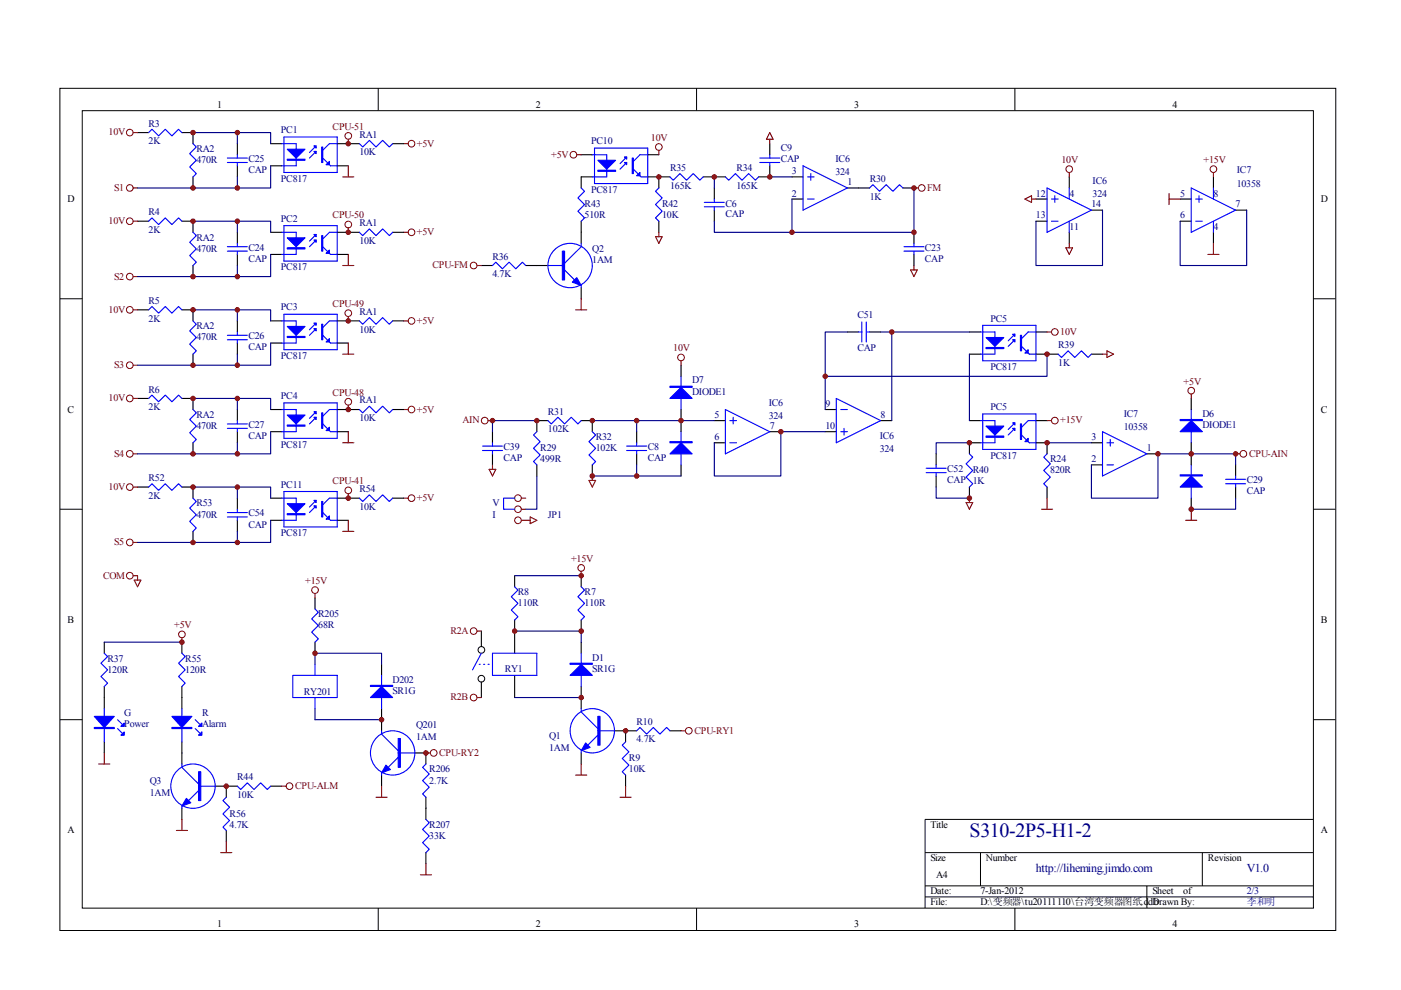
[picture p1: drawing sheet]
<svg xmlns="http://www.w3.org/2000/svg" width="297mm" height="210mm" viewBox="0 0 297 210" stroke-linecap="round" stroke-linejoin="round" font-family="sans-serif">
<g fill="none" stroke="#000" stroke-width=".21">
<path d="M12.7 18.7h270.5v178.6h-270.5zM80.2 18.7v4.7M147.7 18.7v4.7M215.2 18.7v4.7M17.4 23.5h261.1v169h-261.1zM12.7 63.3h4.7M278.4 63.3h4.7M12.7 108h4.7M278.4 108h4.7M12.7 152.6h4.7M278.4 152.6h4.7M278.4 173.7h-82.3v18.8"/>
<path d="M80.2 192.5v4.7M147.7 192.5v4.7M196.1 180.8h82.3M196.1 187.8h82.3M196.1 190.2h82.3M207.9 180.8v7M215.2 192.5v4.7M243.2 187.8v4.7M254.9 180.8v7"/>
<circle cx="102.1" cy="137.8" r=".71"/>
<circle cx="102.1" cy="143.9" r=".71"/>
</g>
<g fill="none" stroke="#000" stroke-width=".23">
<path d="M29.2 28.1h2.3M38.6 28.1h2.3v2.4M40.9 37.5v2.4M50.3 30.5v2.3M50.3 35.2v2.3M57.4 30.5h2.3M57.4 35.2h2.3M71.5 30.5h4.7M71.5 35.2h2.3M83.2 30.5h2.4M123.2 32.8h2.4M125.6 37.5h-2.4v2.4"/>
<path d="M137.3 37.5h4.7M137.3 32.8h2.4M139.7 37.5v2.4M149.1 37.5h4.7M151.4 39.9v2.3M163.2 35.2v2.3h-2.3M163.2 30.5v2.3M167.9 37.5h2.4M179.7 39.9h4.7M191.4 39.9h2.4M226.7 37.5v2.4M257.3 37.5v2.4"/>
<path d="M29.2 46.9h2.3M38.6 46.9h2.3v2.4M40.9 56.3v2.3M50.3 49.3v2.3M50.3 53.9v2.4M57.4 49.3h2.3M57.4 53.9h2.3M71.5 49.3h4.7M71.5 53.9h2.3M83.2 49.3h2.4M102.1 56.3h2.3M111.5 56.3h4.7"/>
<path d="M123.2 46.9v4.7M139.7 46.9v2.4M151.4 44.6v2.3M167.9 42.2h2.4M193.8 49.3v2.3M193.8 53.9v2.4M219.6 46.9h2.4M219.6 42.2h2.4M226.7 49.3v2.3M231.4 44.6h2.4M250.2 46.9h2.4M250.2 42.2h2.4"/>
<path d="M257.3 49.3v2.3M262 44.6h2.3M29.2 65.7h2.3M38.6 65.7h2.3v2.3M40.9 75.1v2.3M50.3 68v2.4M50.3 72.7v2.4M57.4 68h2.3M57.4 72.7h2.3M71.5 68h4.7M71.5 72.7h2.3M83.2 68h2.4"/>
<path d="M123.2 61v2.3M144.4 77.4v2.4M179.7 70.4h2.3M184.4 70.4h2.3M205.5 70.4h2.4M205.5 75.1h2.4M219.6 70.4h2.4M219.6 75.1h4.7M231.4 75.1h2.4M29.2 84.5h2.3M38.6 84.5h2.3v2.3M40.9 93.9v2.3"/>
<path d="M50.3 86.8v2.4M50.3 91.5v2.4M57.4 86.8h2.3M57.4 91.5h2.3M71.5 86.8h4.7M71.5 91.5h2.3M83.2 86.8h2.4M104.4 91.5v2.4M104.4 96.2v2.4M113.8 98.6v2.3M116.2 89.2h-2.4v2.3M123.2 89.2h2.4v2.3"/>
<path d="M125.6 98.6v2.3M135 91.5v2.4M135 96.2v2.4M144.4 86.8v4.7M144.4 98.6v2.3M151.4 93.9h2.4M151.4 89.2h2.4M163.2 91.5h2.4M175 86.8h2.3M175 91.5h2.3M186.7 89.2h2.4M198.5 96.2v2.4"/>
<path d="M205.5 89.2h2.4M207.9 93.9h-2.4v2.3M219.6 93.9h2.4v2.3M219.6 89.2h2.4M231.4 93.9h2.4M231.4 98.6h2.4M243.2 96.2h2.3M252.6 84.5v2.3M252.6 93.9v4.7M262 98.6v2.3M29.2 103.3h2.3M38.6 103.3h2.3v2.3"/>
<path d="M40.9 112.7v2.3M50.3 105.6v2.4M50.3 110.3v2.4M57.4 105.6h2.3M57.4 110.3h2.3M71.5 105.6h4.7M71.5 110.3h2.3M83.2 105.6h2.4M198.5 100.9v2.4M205.5 103.3v2.3M222 103.3v2.3M252.6 105.6v2.4"/>
<path d="M262 103.3v2.3M22.1 136.2v2.3M38.6 136.2v2.3M66.8 126.8v2.3M66.8 136.2v2.3M102.1 133.8v3.3M109.1 122.1v2.3M109.1 131.5v7M123.2 122.1v2.3M123.2 131.5v2.3M123.2 136.2v2.3M22.1 145.5v4.7"/>
<path d="M22.1 157.3v2.3M38.6 145.5v4.7M38.6 157.3v4.7M80.9 140.9v2.3M80.9 150.2v4.7M88 159.6h2.3v2.4M102.1 144.6v3.3M109.1 143.2v4.7M123.2 145.5v4.7M123.2 159.6v2.4M130.3 154.9h4.7M132.6 154.9v2.4"/>
<path d="M142 154.9h2.4M38.6 171.4v2.3M45.6 166.7h4.7M48 166.7v2.3M48 176.1v2.3M57.4 166.7h2.3M80.9 164.3v2.4M90.3 169v4.7M132.6 164.3v2.4M90.3 180.8v2.3"/>
</g>
<g fill="none" stroke="#00f" stroke-width=".23">
<path d="M31.5 28.1l.7-.7 1.4 1.4 1.4-1.4 1.4 1.4 1.5-1.4 .7 .7M40.9 30.5l.7 .7-1.4 1.4 1.4 1.4-1.4 1.4 1.4 1.4-.7 .7M48.2 33.5h4.2M48.2 34.5h4.2M50.3 32.8v.7M50.3 34.5v.7M59.7 30.5h3.1v4.7h-3.1M60.2 29h11.3v7.6h-11.3zM67 32.1l-1.4 1.4M67 30.9l-1.4 1.4M68.4 33.5l1.7 1.7h1.4M71.5 30.5h-1.7l-1.4 1.4"/>
<path d="M76.2 30.5l.7 .7 1.4-1.4 1.4 1.4 1.4-1.4 1.4 1.4 .7-.7M123.2 39.9l.7 .7-1.4 1.4 1.4 1.4-1.4 1.4 1.4 1.4-.7 .7M125.6 32.8h3v4.7h-3M126 31.4h11.3v7.5h-11.3zM132.9 34.5l-1.4 1.4M132.9 33.3l-1.4 1.4M134.3 35.9l1.6 1.6h1.4M137.3 32.8h-1.6l-1.4 1.4M139.7 39.9l-.7 .7 1.4 1.4-1.4 1.4 1.4 1.4-1.4 1.4 .7 .7M142 37.5l.7 .7 1.5-1.4 1.4 1.4 1.4-1.4 1.4 1.4 .7-.7M153.8 37.5l.7 .7 1.4-1.4 1.4 1.4 1.4-1.4 1.4 1.4 .8-.7M161.1 33.5h4.2"/>
<path d="M161.1 34.5h4.2M163.2 32.8v.7M163.2 34.5v.7M170.3 35.2l9.4 4.7-9.4 4.7zM171.2 37.5h1.4M171.9 36.8v1.4M184.4 39.9l.7-.7 1.4 1.4 1.4-1.4 1.4 1.4 1.4-1.4 .7 .7M222 39.9l9.4 4.7-9.4 4.7zM226.7 39.9v2.3M252.6 39.9l9.4 4.7-9.4 4.7zM257.3 39.9v2.3M31.5 46.9l.7-.7 1.4 1.4 1.4-1.4 1.4 1.4 1.5-1.4 .7 .7"/>
<path d="M40.9 49.3l.7 .7-1.4 1.4 1.4 1.4-1.4 1.4 1.4 1.4-.7 .7M48.2 52.3h4.2M48.2 53.2h4.2M50.3 51.6v.7M50.3 53.2v.7M59.7 49.3h3.1v4.6h-3.1M60.2 47.8h11.3v7.6h-11.3zM67 50.9l-1.4 1.4M67 49.7l-1.4 1.4M68.4 52.3l1.7 1.6h1.4M71.5 49.3h-1.7l-1.4 1.4M76.2 49.3l.7 .7 1.4-1.5 1.4 1.5 1.4-1.5 1.4 1.5 .7-.7"/>
<path d="M104.4 56.3l.7-.7 1.4 1.4 1.4-1.4 1.5 1.4 1.4-1.4 .7 .7M116.2 56.3h3.5M119.7 57.2l2.1 2.1M123.2 51.6v.7l-3.5 3.5M149.3 42.9h4.3M149.3 43.9h4.3M151.4 42.2v.7M151.4 43.9v.7M171.2 42.2h1.4M191.7 52.3h4.2M191.7 53.2h4.2M193.8 51.6v.7"/>
<path d="M193.8 53.2v.7M222.9 42.2h1.4M222.9 46.9h1.4M223.6 41.5v1.4M226.7 46.9v2.4M253.5 42.2h1.4M253.5 46.9h1.4M254.2 41.5v1.4M257.3 46.9v2.4M31.5 65.7l.7-.7 1.4 1.4 1.4-1.4 1.4 1.4 1.5-1.4 .7 .7M40.9 68l.7 .7-1.4 1.5 1.4 1.4-1.4 1.4 1.4 1.4-.7 .7M48.2 71.1h4.2"/>
<path d="M48.2 72h4.2M50.3 70.4v.7M50.3 72v.7M59.7 68h3.1v4.7h-3.1M60.2 66.6h11.3v7.5h-11.3zM67 69.7l-1.4 1.4M67 68.5l-1.4 1.4M68.4 71.1l1.7 1.6h1.4M71.5 68h-1.7l-1.4 1.5M76.2 68l.7 .7 1.4-1.4 1.4 1.4 1.4-1.4 1.4 1.4 .7-.7M123.2 60.5v.5M144.4 79.8v7"/>
<path d="M182 70.4h.7M182.7 68.3v4.2M183.7 70.4h.7M183.7 68.3v4.2M207.9 70.4h3v4.7h-3M208.4 69h11.2v7.5h-11.2zM215.2 72l-1.4 1.4M215.2 70.9l-1.4 1.4M216.6 73.4l1.6 1.7h1.4M219.6 70.4h-1.6l-1.4 1.4M224.3 75.1l.8 .7 1.4-1.4 1.4 1.4 1.4-1.4 1.4 1.4 .7-.7M31.5 84.5l.7-.7 1.4 1.4 1.4-1.4 1.4 1.4 1.5-1.4 .7 .7"/>
<path d="M40.9 86.8l.7 .7-1.4 1.4 1.4 1.5-1.4 1.4 1.4 1.4-.7 .7M48.2 89.9h4.2M48.2 90.8h4.2M50.3 89.2v.7M50.3 90.8v.7M59.7 86.8h3.1v4.7h-3.1M60.2 85.4h11.3v7.5h-11.3zM67 88.5l-1.4 1.4M67 87.3l-1.4 1.4M68.4 89.9l1.7 1.6h1.4M71.5 86.8h-1.7l-1.4 1.4M76.2 86.8l.7 .7 1.4-1.4 1.4 1.4 1.4-1.4 1.4 1.4 .7-.7"/>
<path d="M102.3 94.6h4.2M102.3 95.5h4.2M104.4 93.9v.7M104.4 95.5v.7M113.8 91.5l-.7 .7 1.4 1.4-1.4 1.5 1.4 1.4-1.4 1.4 .7 .7M116.2 89.2l.7 .7 1.4-1.4 1.4 1.4 1.4-1.4 1.4 1.4 .7-.7M125.6 91.5l.7 .7-1.4 1.4 1.4 1.5-1.4 1.4 1.4 1.4-.7 .7M132.9 94.6h4.2M132.9 95.5h4.2M135 93.9v.7M135 95.5v.7M144.4 91.5v7.1"/>
<path d="M153.8 86.8l9.4 4.7-9.4 4.7zM154.7 93.9h1.5M154.7 89.2h1.5M155.4 88.5v1.4M177.3 84.5l9.4 4.7-9.4 4.7zM178.3 91.5h1.4M178.3 86.8h1.4M179 90.8v1.4M196.4 99.3h4.2M198.5 98.6v.7M205.5 96.2l.7 .7-1.4 1.4 1.4 1.4-1.4 1.5 1.4 1.4-.7 .7M207.9 89.2h3v4.7h-3"/>
<path d="M208.4 87.8h11.2v7.5h-11.2zM215.2 90.8l-1.4 1.4M215.2 89.6l-1.4 1.5M216.6 92.2l1.6 1.7h1.4M219.6 89.2h-1.6l-1.4 1.4M222 96.2l-.7 .7 1.4 1.4-1.4 1.4 1.4 1.5-1.4 1.4 .7 .7M233.8 91.5l9.4 4.7-9.4 4.7zM234.7 93.9h1.4M234.7 98.6h1.4M235.4 93.2v1.4M252.6 86.8v7.1M252.6 98.6v7"/>
<path d="M31.5 103.3l.7-.7 1.4 1.4 1.4-1.4 1.4 1.4 1.5-1.4 .7 .7M40.9 105.6l.7 .7-1.4 1.4 1.4 1.4-1.4 1.5 1.4 1.4-.7 .7M48.2 108.7h4.2M48.2 109.6h4.2M50.3 108v.7M50.3 109.6v.7M59.7 105.6h3.1v4.7h-3.1M60.2 104.2h11.3v7.5h-11.3zM67 107.3l-1.4 1.4M67 106.1l-1.4 1.4M68.4 108.7l1.7 1.6h1.4M71.5 105.6h-1.7l-1.4 1.4"/>
<path d="M76.2 105.6l.7 .7 1.4-1.4 1.4 1.4 1.4-1.4 1.4 1.4 .7-.7M109.1 105.6h-2.3v2.4h2.3M196.4 100.2h4.2M198.5 100.2v.7M259.9 101.6h4.2M259.9 102.6h4.2M262 100.9v.7M262 102.6v.7M22.1 138.5l.7 .7-1.4 1.4 1.4 1.4-1.4 1.4 1.4 1.4-.7 .7M38.6 138.5l.7 .7-1.4 1.4 1.4 1.4-1.4 1.4 1.4 1.4-.7 .7M66.8 129.1l.7 .7-1.4 1.4 1.4 1.4-1.4 1.4 1.4 1.4-.7 .8M102.1 138.5l-1.9 3.5"/>
<path d="M104.4 138.5h9.4v4.7h-9.4zM109.1 124.4l.7 .7-1.4 1.4 1.4 1.4-1.4 1.4 1.4 1.5-.7 .7M123.2 124.4l.7 .7-1.4 1.4 1.4 1.4-1.4 1.4 1.4 1.5-.7 .7M123.2 138.5v7M22.1 150.2v7.1M24.9 154.5l1 .9M24.9 152.6l1 .9M38.6 150.2v7.1M41.4 154.5l.9 .9M41.4 152.6l.9 .9M62.1 143.2h9.4v4.7h-9.4zM66.8 140.9v2.3"/>
<path d="M66.8 147.9v2.3M80.9 154.9v.7l3.5 3.6M80.9 143.2v7M84.4 159.6h3.6M101.6 140.9h.2M102.5 140.9h.3M103.5 140.9h.2M123.2 150.2v.7l3.6 3.6M123.2 159.2v.4M126.8 155.9l-2.2 2.1M126.8 154.9h3.5M132.6 157.3l-.7 .7 1.4 1.4-1.4 1.4 1.4 1.4-1.4 1.4 .7 .7"/>
<path d="M135 154.9l.7-.7 1.4 1.4 1.4-1.4 1.4 1.4 1.4-1.4 .7 .7M38.6 162v.7l3.5 3.5M38.6 170.9v.5M42.1 167.6l-2.1 2.1M42.1 166.7h3.5M48 169l-.7 .7 1.4 1.4-1.4 1.5 1.4 1.4-1.4 1.4 .7 .7M50.3 166.7l.7 .7 1.4-1.4 1.5 1.4 1.4-1.4 1.4 1.4 .7-.7M80.9 163.9v.4M84.4 160.6l-2.1 2.1M90.3 173.7l.7 .7-1.4 1.4 1.4 1.5-1.4 1.4 1.4 1.4-.7 .7M90.3 162l-.7 .7 1.4 1.4-1.4 1.4 1.4 1.4-1.4 1.4 .7 .7"/>
<circle cx="120.9" cy="56.3" r="4.7"/>
<circle cx="83.3" cy="159.6" r="4.7"/>
<circle cx="125.6" cy="154.9" r="4.7"/>
<circle cx="40.9" cy="166.7" r="4.7"/>
</g>
<g fill="#00f" stroke="#00f" stroke-width=".23">
<path d="M60.9 31.6h3.8l-1.9 1.9z"/>
<path d="M66.6 30.9h.4v.5z"/>
<path d="M66.6 32.1h.4v.5z"/>
<path d="M69.1 34.9l.7-.7v.7z"/>
<path d="M60.9 50.4h3.8l-1.9 1.9z"/>
<path d="M66.6 49.7h.4v.5z"/>
<path d="M66.6 50.9h.4v.5z"/>
<path d="M69.8 53v.7h-.7z"/>
<path d="M60.9 69.2h3.8l-1.9 1.9z"/>
<path d="M66.6 68.5h.4v.5z"/>
<path d="M66.6 69.7h.4v.5z"/>
<path d="M69.1 72.5l.7-.7v.7z"/>
<path d="M60.9 88h3.8l-1.9 1.9z"/>
<path d="M66.6 87.3h.4v.5z"/>
<path d="M66.6 88.5h.4v.4z"/>
<path d="M69.8 90.6v.7h-.7z"/>
<path d="M60.9 106.8h3.8l-1.9 1.9z"/>
<path d="M66.6 106.1h.4v.5z"/>
<path d="M66.6 107.3h.4v.4z"/>
<path d="M69.8 109.4v.7h-.7z"/>
<path d="M126.8 34h3.7l-1.9 1.9z"/>
<path d="M132.4 33.3h.5v.4z"/>
<path d="M132.4 34.5h.5v.4z"/>
<path d="M135.7 36.6v.7h-.7z"/>
<path d="M121.3 59.8l1-.9 .9 1.6z"/>
<path d="M142 96.2l2.4-2.3 2.3 2.3z"/>
<path d="M142 84.5l2.4-2.4 2.3 2.4z"/>
<path d="M250.2 103.3l2.4-2.4 2.3 2.4z"/>
<path d="M252.6 89.2l2.3 2.3h-4.7z"/>
<path d="M209.1 71.6h3.7l-1.9 1.8z"/>
<path d="M214.7 70.9h.5v.4z"/>
<path d="M214.7 72h.5v.5z"/>
<path d="M218 74.1v.8h-.7z"/>
<path d="M209.1 90.4h3.7l-1.9 1.8z"/>
<path d="M214.7 89.6h.5v.5z"/>
<path d="M214.7 90.8h.5v.5z"/>
<path d="M218 92.9v.7h-.7z"/>
<path d="M20 151.9h4.2l-2.1 2.3z"/>
<path d="M25.6 155.9l.7-.7v.7z"/>
<path d="M25.6 154l.7-.7v.7z"/>
<path d="M36.4 151.9h4.3l-2.1 2.3z"/>
<path d="M42.8 155.2v.7h-.7z"/>
<path d="M42.1 154l.7-.7v.7z"/>
<path d="M39.5 169.3l.9 .9-1.8 .7z"/>
<path d="M120.9 143.2l2.3-2.3 2.4 2.3z"/>
<path d="M124.2 157.5l.9 1-1.9 .7z"/>
<path d="M78.5 147.9l2.4-2.4 2.3 2.4z"/>
<path d="M81.8 162.2l1 1-1.9 .7z"/>
<path d="M60.9 33.7h3.8v.3h-3.8z" fill-rule="evenodd"/>
<path d="M68.2 31.2h.2v3.3h-.2z" fill-rule="evenodd"/>
<path d="M60.9 52.5h3.8v.3h-3.8z" fill-rule="evenodd"/>
<path d="M68.2 50h.2v3.2h-.2z" fill-rule="evenodd"/>
<path d="M60.9 71.3h3.8v.3h-3.8z" fill-rule="evenodd"/>
<path d="M68.2 68.7h.2v3.3h-.2z" fill-rule="evenodd"/>
<path d="M60.9 90.1h3.8v.3h-3.8z" fill-rule="evenodd"/>
<path d="M68.2 87.5h.2v3.3h-.2z" fill-rule="evenodd"/>
<path d="M60.9 108.9h3.8v.2h-3.8z" fill-rule="evenodd"/>
<path d="M68.2 106.3h.2v3.3h-.2z" fill-rule="evenodd"/>
<path d="M126.8 36.1h3.7v.2h-3.7z" fill-rule="evenodd"/>
<path d="M134 33.5h.3v3.3h-.3z" fill-rule="evenodd"/>
<path d="M119.2 53.2h.5v6.1h-.5z" fill-rule="evenodd"/>
<path d="M142 93.6h4.7v.3h-4.7z" fill-rule="evenodd"/>
<path d="M142 81.9h4.7v.2h-4.7z" fill-rule="evenodd"/>
<path d="M250.2 100.7h4.7v.2h-4.7z" fill-rule="evenodd"/>
<path d="M250.2 88.9h4.7v.3h-4.7z" fill-rule="evenodd"/>
<path d="M209.1 73.7h3.7v.2h-3.7z" fill-rule="evenodd"/>
<path d="M216.3 71.1h.3v3.3h-.3z" fill-rule="evenodd"/>
<path d="M209.1 92.5h3.7v.2h-3.7z" fill-rule="evenodd"/>
<path d="M216.3 89.9h.3v3.3h-.3z" fill-rule="evenodd"/>
<path d="M20 154.2h4.2v.3h-4.2z" fill-rule="evenodd"/>
<path d="M36.4 154.2h4.3v.3h-4.3z" fill-rule="evenodd"/>
<path d="M42.1 163.6h.5v6.1h-.5z" fill-rule="evenodd"/>
<path d="M120.9 140.6h4.7v.3h-4.7z" fill-rule="evenodd"/>
<path d="M126.8 151.9h.4v6.1h-.4z" fill-rule="evenodd"/>
<path d="M78.5 145.3h4.7v.2h-4.7z" fill-rule="evenodd"/>
<path d="M84.4 156.6h.5v6.1h-.5z" fill-rule="evenodd"/>
</g>
<g fill="none" stroke="#800000" stroke-width=".21">
<circle cx="27.5" cy="39.9" r=".71"/>
<circle cx="27.5" cy="28.1" r=".71"/>
<circle cx="73.8" cy="28.8" r=".71"/>
<circle cx="87.2" cy="30.5" r=".71"/>
<circle cx="121.6" cy="32.8" r=".71"/>
<circle cx="139.7" cy="31.2" r=".71"/>
<circle cx="195.4" cy="39.9" r=".7"/>
<circle cx="226.7" cy="35.9" r=".71"/>
<circle cx="257.3" cy="35.9" r=".71"/>
<circle cx="27.5" cy="46.9" r=".71"/>
<circle cx="27.5" cy="58.6" r=".71"/>
<circle cx="73.8" cy="47.6" r=".71"/>
<circle cx="87.2" cy="49.2" r=".71"/>
<circle cx="100.4" cy="56.3" r=".71"/>
<circle cx="27.5" cy="65.7" r=".71"/>
<circle cx="27.5" cy="77.4" r=".71"/>
<circle cx="73.8" cy="66.4" r=".71"/>
<circle cx="87.2" cy="68" r=".71"/>
<circle cx="144.4" cy="75.8" r=".71"/>
<circle cx="223.6" cy="70.4" r=".7"/>
<circle cx="27.5" cy="96.2" r=".71"/>
<circle cx="27.5" cy="84.5" r=".71"/>
<circle cx="73.8" cy="85.2" r=".71"/>
<circle cx="87.2" cy="86.8" r=".71"/>
<circle cx="102.8" cy="89.2" r=".71"/>
<circle cx="223.6" cy="89.2" r=".7"/>
<circle cx="252.6" cy="82.8" r=".71"/>
<circle cx="263.6" cy="96.2" r=".71"/>
<circle cx="27.5" cy="115" r=".71"/>
<circle cx="27.5" cy="103.3" r=".71"/>
<circle cx="73.8" cy="104" r=".71"/>
<circle cx="87.2" cy="105.6" r=".71"/>
<circle cx="109.8" cy="110.3" r=".71"/>
<circle cx="109.8" cy="105.6" r=".71"/>
<circle cx="109.8" cy="108" r=".71"/>
<circle cx="27.5" cy="122.1" r=".71"/>
<circle cx="38.6" cy="134.5" r=".71"/>
<circle cx="66.8" cy="125.1" r=".71"/>
<circle cx="100.4" cy="133.8" r=".71"/>
<circle cx="123.2" cy="120.4" r=".7"/>
<circle cx="92" cy="159.6" r=".71"/>
<circle cx="100.4" cy="147.9" r=".71"/>
<circle cx="146" cy="154.9" r=".71"/>
<circle cx="61.4" cy="166.7" r=".7"/>
</g>
<g fill="none" stroke="#800000" stroke-width=".23">
<path d="M28.2 28.1h1M28.2 39.9h1M72.7 37.5h2.3M73.8 29.5v1M73.8 35.2v2.3M85.6 30.5h.9M122.3 32.8h.9M139.7 31.9v.9M163.2 28.1l.7 1.4h-1.4zM163.2 29.5v1M193.8 39.9h.9M226.7 36.6v.9"/>
<path d="M257.3 36.6v.9M28.2 46.9h1M28.2 58.6h1M72.7 56.3h2.3M73.8 48.3v1M73.8 53.9v2.4M85.6 49.3h.9M101.1 56.3h1M139 50.2h1.4l-.7 1.4zM139.7 49.3v.9M193.1 57.2h1.4l-.7 1.4zM193.8 56.3v.9"/>
<path d="M217.3 42.2l1.4-.7v1.4zM218.7 42.2h.9M226 52.5h1.4l-.7 1.4zM226.7 51.6v.9M247.9 42.2h2.3M247.9 41v2.4M256.1 53.9h2.3M257.3 51.6v2.3M28.2 65.7h1M28.2 77.4h1M72.7 75.1h2.3M73.8 67.1v.9"/>
<path d="M73.8 72.7v2.4M85.6 68h.9M122.1 65.7h2.3M123.2 63.3v2.4M144.4 76.5v.9M222 70.4h.9M233.8 75.1h.9M234.7 74.4l1.4 .7-1.4 .7zM28.2 84.5h1M28.2 96.2h1M72.7 93.9h2.3M73.8 85.9v.9"/>
<path d="M73.8 91.5v2.4M85.6 86.8h.9M103.5 89.2h.9M103.7 99.5h1.4l-.7 1.4zM104.4 98.6v.9M222 89.2h.9M252.6 83.5v1M262 96.2h.9M28.2 103.3h1M28.2 115h1M72.7 112.7h2.3M73.8 104.7v.9"/>
<path d="M73.8 110.3v2.4M85.6 105.6h.9M110.5 105.6h1M110.5 110.3h1.9M110.5 108h1M112.4 109.6l1.4 .7-1.4 .7zM124.9 101.9h1.4l-.7 1.4zM125.6 100.9v1M204.8 106.6h1.4l-.7 1.4zM205.5 105.6v1M220.8 108h2.4M222 105.6v2.4"/>
<path d="M251.4 110.3h2.3M252.6 108v2.3M28.2 122.1h1v.9M28.5 123h1.4l-.7 1.4zM38.6 135.2v1M66.8 125.8v1M101.1 133.8h1M123.2 121.1v1M22.1 159.6v2.4M90.3 159.6h.9M101.1 147.9h1M144.4 154.9h.9"/>
<path d="M20.9 162h2.4M37.4 176.1h2.3M38.6 173.7v2.4M48 178.4v2.4M59.7 166.7h1M79.7 169h2.4M80.9 166.7v2.3M122.1 164.3h2.3M123.2 162v2.3M131.5 169h2.3M132.6 166.7v2.3M46.8 180.8h2.3"/>
<path d="M89.1 185.5h2.4M90.3 183.1v2.4"/>
</g>
<g fill="none" stroke="#000080" stroke-width=".23">
<path d="M40.9 28.1h16.5v2.4M50.3 28.1v2.4M50.3 37.5v2.4M57.4 35.2v4.7h-28.2M151.4 37.5v2.4M163.2 37.5h4.7M193.8 39.9v9.4h-25.9v-7.1M40.9 46.9h16.5v2.4M50.3 46.9v2.4M50.3 56.3v2.3M57.4 53.9v4.7h-28.2M151.4 46.9v2.4h16.5"/>
<path d="M233.8 44.6v11.7h-14.2v-9.4M264.3 44.6v11.7h-14.1v-9.4M40.9 65.7h16.5v2.3M50.3 65.7v2.3M50.3 75.1v2.3M57.4 72.7v4.7h-28.2M179.7 70.4h-4.7v9.4M186.7 70.4h2.4M205.5 70.4h-16.4v18.8M205.5 75.1v14.1M222 75.1v4.7h-47v7M40.9 84.5h16.5v2.3"/>
<path d="M50.3 84.5v2.3M50.3 93.9v2.3M57.4 91.5v4.7h-28.2M113.8 89.2h-9.4v2.3M125.6 89.2h25.8M135 89.2v2.3M135 98.6v2.3M175 91.5h-9.4v9.4h-14.2v-7M205.5 93.9h-7v2.3M222 93.9h9.4M231.4 98.6v7h14.1v-9.4h16.5v2.4M40.9 103.3h16.5v2.3"/>
<path d="M50.3 103.3v2.3M50.3 112.7v2.3M57.4 110.3v4.7h-28.2M113.8 100.9v7.1h-2.3M125.6 100.9h18.8M198.5 103.3v2.3h7M262 105.6v2.4h-9.4M22.1 136.2h16.5M109.1 133.8h14.1v2.4M109.1 122.1h14.1M66.8 140.9v-2.4h14.1v2.4M66.8 150.2v2.4h14.1"/>
<path d="M109.1 147.9h14.1"/>
</g>
<g fill="#800000" stroke="#800000" stroke-width=".21">
<circle cx="40.9" cy="28.1" r=".47"/>
<circle cx="50.3" cy="28.1" r=".47"/>
<circle cx="40.9" cy="39.9" r=".47"/>
<circle cx="50.3" cy="39.9" r=".47"/>
<circle cx="40.9" cy="46.9" r=".47"/>
<circle cx="40.9" cy="58.6" r=".47"/>
<circle cx="50.3" cy="58.6" r=".47"/>
<circle cx="50.3" cy="46.9" r=".47"/>
<circle cx="40.9" cy="65.7" r=".47"/>
<circle cx="40.9" cy="77.4" r=".47"/>
<circle cx="50.3" cy="77.4" r=".47"/>
<circle cx="50.3" cy="65.7" r=".47"/>
<circle cx="40.9" cy="84.5" r=".47"/>
<circle cx="40.9" cy="96.2" r=".47"/>
<circle cx="50.3" cy="96.2" r=".47"/>
<circle cx="50.3" cy="84.5" r=".47"/>
<circle cx="40.9" cy="103.3" r=".47"/>
<circle cx="40.9" cy="115" r=".47"/>
<circle cx="50.3" cy="115" r=".47"/>
<circle cx="50.3" cy="103.3" r=".47"/>
<circle cx="104.4" cy="89.2" r=".47"/>
<circle cx="113.8" cy="89.2" r=".47"/>
<circle cx="125.6" cy="89.2" r=".47"/>
<circle cx="144.4" cy="89.2" r=".47"/>
<circle cx="135" cy="89.2" r=".47"/>
<circle cx="135" cy="100.9" r=".47"/>
<circle cx="125.6" cy="100.9" r=".47"/>
<circle cx="165.6" cy="91.5" r=".47"/>
<circle cx="222" cy="93.9" r=".47"/>
<circle cx="262" cy="96.2" r=".47"/>
<circle cx="252.6" cy="96.2" r=".47"/>
<circle cx="245.5" cy="96.2" r=".47"/>
<circle cx="252.6" cy="108" r=".47"/>
<circle cx="222" cy="75.1" r=".47"/>
<circle cx="175" cy="79.8" r=".47"/>
<circle cx="189.1" cy="70.4" r=".47"/>
<circle cx="205.5" cy="93.9" r=".47"/>
<circle cx="205.5" cy="105.6" r=".47"/>
<circle cx="38.6" cy="136.2" r=".47"/>
<circle cx="48" cy="166.7" r=".47"/>
<circle cx="66.8" cy="138.5" r=".47"/>
<circle cx="80.9" cy="152.6" r=".47"/>
<circle cx="90.3" cy="159.6" r=".47"/>
<circle cx="109.1" cy="133.8" r=".47"/>
<circle cx="123.2" cy="133.8" r=".47"/>
<circle cx="123.2" cy="122.1" r=".47"/>
<circle cx="123.2" cy="147.9" r=".47"/>
<circle cx="132.6" cy="154.9" r=".47"/>
<circle cx="139.7" cy="37.5" r=".47"/>
<circle cx="151.4" cy="37.5" r=".47"/>
<circle cx="163.2" cy="37.5" r=".47"/>
<circle cx="193.8" cy="39.9" r=".47"/>
<circle cx="193.8" cy="49.3" r=".47"/>
<circle cx="167.9" cy="49.2" r=".47"/>
<circle cx="73.8" cy="30.5" r=".47"/>
<circle cx="73.8" cy="49.2" r=".47"/>
<circle cx="73.8" cy="68" r=".47"/>
<circle cx="73.8" cy="86.8" r=".47"/>
<circle cx="73.8" cy="105.6" r=".47"/>
</g>
<text font-size="4.2" fill="#000080" x="205.6" y="177.4">S310-2P5-H1-2</text>
<g font-size="2.5" fill="#000080">
<text x="219.6" y="184.8">http://liheming.jimdo.com</text>
<text x="264.3" y="184.8">V1.0</text>
</g>
<g font-size="2.1">
<text x="46.1" y="22.9">1</text>
<text x="113.6" y="22.9">2</text>
<text x="181.1" y="22.9">3</text>
<text x="248.6" y="22.9">4</text>
<text x="14.3" y="42.8">D</text>
<text x="280.1" y="42.8">D</text>
<text x="14.3" y="87.5">C</text>
<text x="280.1" y="87.5">C</text>
<text x="14.3" y="132.1">B</text>
<text x="280.1" y="132.1">B</text>
<text x="14.3" y="176.7">A</text>
<text x="197.3" y="175.5">Title</text>
<text x="280.1" y="176.7">A</text>
<text x="197.3" y="182.6">Size</text>
<text x="209" y="182.6">Number</text>
<text x="256.1" y="182.6">Revision</text>
<text x="197.3" y="189.6">Date:</text>
<text x="197.3" y="192">File:</text>
<text x="198.5" y="186.1">A4</text>
<text x="207.9" y="189.6">7-Jan-2012</text>
<text x="207.9" y="192">D:\变频器\tu20111110\台湾变频器图纸.ddb</text>
<text x="244.3" y="189.6">Sheet</text>
<text x="244.3" y="192">Drawn By:</text>
<text x="250.9" y="189.6">of</text>
<text x="46.1" y="196.6">1</text>
<text x="113.6" y="196.6">2</text>
<text x="181.1" y="196.6">3</text>
<text x="248.6" y="196.6">4</text>
</g>
<g font-size="2.1" fill="#800000">
<text x="23" y="28.7">10V</text>
<text x="70.5" y="27.5">CPU-51</text>
<text x="138" y="29.9">10V</text>
<text x="88.4" y="31.1">+5V</text>
<text x="116.8" y="33.5">+5V</text>
<text x="225" y="34.6">10V</text>
<text x="255.2" y="34.6">+15V</text>
<text x="24.2" y="40.5">S1</text>
<text x="196.6" y="40.5">FM</text>
<text x="23" y="47.5">10V</text>
<text x="70.5" y="46.3">CPU-50</text>
<text x="88.4" y="49.9">+5V</text>
<text x="24.2" y="59.3">S2</text>
<text x="91.7" y="56.9">CPU-FM</text>
<text x="70.5" y="65.1">CPU-49</text>
<text x="23" y="66.3">10V</text>
<text x="88.4" y="68.7">+5V</text>
<text x="224.8" y="71">10V</text>
<text x="142.7" y="74.5">10V</text>
<text x="24.2" y="78.1">S3</text>
<text x="70.5" y="83.9">CPU-48</text>
<text x="251" y="81.5">+5V</text>
<text x="23" y="85.1">10V</text>
<text x="88.4" y="87.5">+5V</text>
<text x="98" y="89.8">AIN</text>
<text x="224.8" y="89.8">+15V</text>
<text x="24.2" y="96.9">S4</text>
<text x="264.8" y="96.9">CPU-AIN</text>
<text x="23" y="103.9">10V</text>
<text x="70.5" y="102.7">CPU-41</text>
<text x="88.4" y="106.2">+5V</text>
<text x="24.2" y="115.6">S5</text>
<text x="121.1" y="119.1">+15V</text>
<text x="21.8" y="122.7">COM</text>
<text x="64.7" y="123.9">+15V</text>
<text x="36.9" y="133.2">+5V</text>
<text x="95.5" y="134.4">R2A</text>
<text x="95.5" y="148.5">R2B</text>
<text x="147.2" y="155.5">CPU-RY1</text>
<text x="93.1" y="160.3">CPU-RY2</text>
<text x="62.6" y="167.3">CPU-ALM</text>
</g>
<g font-size="2.1" fill="#000080">
<text x="31.5" y="26.9">R3</text>
<text x="59.5" y="28.2">PC1</text>
<text x="76.2" y="29.2">RA1</text>
<text x="31.5" y="30.6">2K</text>
<text x="41.7" y="32.3">RA2</text>
<text x="41.7" y="34.6">470R</text>
<text x="52.7" y="34.4">C25</text>
<text x="76.2" y="32.9">10K</text>
<text x="125.3" y="30.6">PC10</text>
<text x="165.5" y="32">C9</text>
<text x="165.5" y="34.4">CAP</text>
<text x="177.1" y="34.4">IC6</text>
<text x="52.7" y="36.7">CAP</text>
<text x="59.5" y="38.6">PC817</text>
<text x="125.3" y="40.9">PC817</text>
<text x="142.1" y="36.3">R35</text>
<text x="142.1" y="40">165K</text>
<text x="156.1" y="36.3">R34</text>
<text x="156.1" y="40">165K</text>
<text x="167.9" y="41.7">2</text>
<text x="167.9" y="36.9">3</text>
<text x="177.1" y="37.2">324</text>
<text x="179.7" y="39.3">1</text>
<text x="184.4" y="38.6">R30</text>
<text x="219.6" y="41.7">12</text>
<text x="226.7" y="41.7">4</text>
<text x="231.6" y="39">IC6</text>
<text x="231.6" y="41.8">324</text>
<text x="250.2" y="41.7">5</text>
<text x="257.3" y="41.7">8</text>
<text x="262.2" y="36.7">IC7</text>
<text x="262.2" y="39.6">10358</text>
<text x="31.5" y="45.6">R4</text>
<text x="59.5" y="47">PC2</text>
<text x="124" y="44">R43</text>
<text x="124" y="46.3">510R</text>
<text x="140.4" y="44">R42</text>
<text x="140.4" y="46.3">10K</text>
<text x="153.8" y="43.8">C6</text>
<text x="153.8" y="46.1">CAP</text>
<text x="184.4" y="42.3">1K</text>
<text x="219.6" y="46.3">13</text>
<text x="231.4" y="44">14</text>
<text x="250.2" y="46.3">6</text>
<text x="262" y="44">7</text>
<text x="31.5" y="49.4">2K</text>
<text x="41.7" y="51.1">RA2</text>
<text x="41.7" y="53.4">470R</text>
<text x="52.7" y="53.2">C24</text>
<text x="76.2" y="48">RA1</text>
<text x="76.2" y="51.7">10K</text>
<text x="125.6" y="53.4">Q2</text>
<text x="196.1" y="53.2">C23</text>
<text x="226.7" y="48.7">11</text>
<text x="257.3" y="48.7">4</text>
<text x="52.7" y="55.5">CAP</text>
<text x="59.5" y="57.3">PC817</text>
<text x="104.4" y="55">R36</text>
<text x="104.4" y="58.8">4.7K</text>
<text x="125.6" y="55.7">1AM</text>
<text x="196.1" y="55.5">CAP</text>
<text x="31.5" y="64.4">R5</text>
<text x="59.5" y="65.8">PC3</text>
<text x="31.5" y="68.2">2K</text>
<text x="41.7" y="69.8">RA2</text>
<text x="52.7" y="71.9">C26</text>
<text x="76.2" y="66.7">RA1</text>
<text x="76.2" y="70.5">10K</text>
<text x="181.8" y="67.5">C51</text>
<text x="210" y="68.2">PC5</text>
<text x="41.7" y="72.2">470R</text>
<text x="52.7" y="74.3">CAP</text>
<text x="59.5" y="76.1">PC817</text>
<text x="181.8" y="74.5">CAP</text>
<text x="224.4" y="73.8">R39</text>
<text x="224.4" y="77.6">1K</text>
<text x="31.5" y="83.2">R6</text>
<text x="146.7" y="81.3">D7</text>
<text x="146.7" y="83.7">DIODE1</text>
<text x="210" y="78.5">PC817</text>
<text x="31.5" y="87">2K</text>
<text x="41.7" y="88.6">RA2</text>
<text x="59.5" y="84.6">PC4</text>
<text x="76.2" y="85.5">RA1</text>
<text x="76.2" y="89.3">10K</text>
<text x="116.2" y="87.9">R31</text>
<text x="151.5" y="88.6">5</text>
<text x="163" y="86">IC6</text>
<text x="163" y="88.8">324</text>
<text x="175" y="86.3">9</text>
<text x="186.7" y="88.6">8</text>
<text x="210" y="87">PC5</text>
<text x="238.3" y="88.4">IC7</text>
<text x="254.9" y="88.4">D6</text>
<text x="41.7" y="90.9">470R</text>
<text x="52.7" y="90.7">C27</text>
<text x="52.7" y="93.1">CAP</text>
<text x="59.5" y="94.9">PC817</text>
<text x="106.8" y="95.4">C39</text>
<text x="114.6" y="95.7">R29</text>
<text x="116.2" y="91.6">102K</text>
<text x="126.3" y="93.3">R32</text>
<text x="126.3" y="95.7">102K</text>
<text x="137.3" y="95.4">C8</text>
<text x="151.5" y="93.3">6</text>
<text x="163.2" y="90.9">7</text>
<text x="175" y="90.9">10</text>
<text x="186.5" y="93.1">IC6</text>
<text x="186.5" y="95.9">324</text>
<text x="231.4" y="93.3">3</text>
<text x="238.3" y="91.2">10358</text>
<text x="243.2" y="95.7">1</text>
<text x="254.9" y="90.7">DIODE1</text>
<text x="106.8" y="97.8">CAP</text>
<text x="114.6" y="98">499R</text>
<text x="137.3" y="97.8">CAP</text>
<text x="200.8" y="100.1">C52</text>
<text x="206.2" y="100.3">R40</text>
<text x="210" y="97.3">PC817</text>
<text x="222.7" y="98">R24</text>
<text x="222.7" y="100.3">820R</text>
<text x="231.4" y="98">2</text>
<text x="31.5" y="102">R52</text>
<text x="31.5" y="105.8">2K</text>
<text x="41.7" y="107.4">R53</text>
<text x="59.5" y="103.4">PC11</text>
<text x="76.2" y="104.3">R54</text>
<text x="104.4" y="107.4">V</text>
<text x="200.8" y="102.5">CAP 1K</text>
<text x="264.3" y="102.5">C29</text>
<text x="264.3" y="104.8">CAP</text>
<text x="41.7" y="109.7">470R</text>
<text x="52.7" y="109.5">C54</text>
<text x="52.7" y="111.9">CAP</text>
<text x="59.5" y="113.7">PC817</text>
<text x="76.2" y="108.1">10K</text>
<text x="104.4" y="109.7">I</text>
<text x="116.2" y="109.7">JP1</text>
<text x="67.5" y="130.9">R205</text>
<text x="109.8" y="126.2">R8</text>
<text x="109.8" y="128.5">110R</text>
<text x="124" y="126.2">R7</text>
<text x="124" y="128.5">110R</text>
<text x="67.5" y="133.2">68R</text>
<text x="22.8" y="140.3">R37</text>
<text x="22.8" y="142.6">120R</text>
<text x="39.3" y="140.3">R55</text>
<text x="39.3" y="142.6">120R</text>
<text x="107" y="142.4">RY1</text>
<text x="125.6" y="140.1">D1</text>
<text x="125.6" y="142.4">SR1G</text>
<text x="64.4" y="147.3">RY201</text>
<text x="83.2" y="144.7">D202</text>
<text x="83.2" y="147.1">SR1G</text>
<text x="26.3" y="151.8">G</text>
<text x="26.3" y="154.1">Power</text>
<text x="42.8" y="151.8">R</text>
<text x="42.8" y="154.1">Alarm</text>
<text x="88.2" y="154.4">Q201</text>
<text x="135" y="153.7">R10</text>
<text x="88.2" y="157">1AM</text>
<text x="116.4" y="156.7">Q1</text>
<text x="116.4" y="159.3">1AM</text>
<text x="133.3" y="161.4">R9</text>
<text x="135" y="157.4">4.7K</text>
<text x="31.7" y="166.1">Q3</text>
<text x="50.3" y="165.5">R44</text>
<text x="91" y="163.8">R206</text>
<text x="91" y="166.1">2.7K</text>
<text x="133.3" y="163.8">10K</text>
<text x="31.7" y="168.7">1AM</text>
<text x="48.7" y="173.2">R56</text>
<text x="50.3" y="169.2">10K</text>
<text x="48.7" y="175.5">4.7K</text>
<text x="91" y="175.5">R207</text>
<text x="91" y="177.9">33K</text>
<text x="264.3" y="189.6">2/3</text>
<text x="264.3" y="192">李和明</text>
</g>
</svg>
